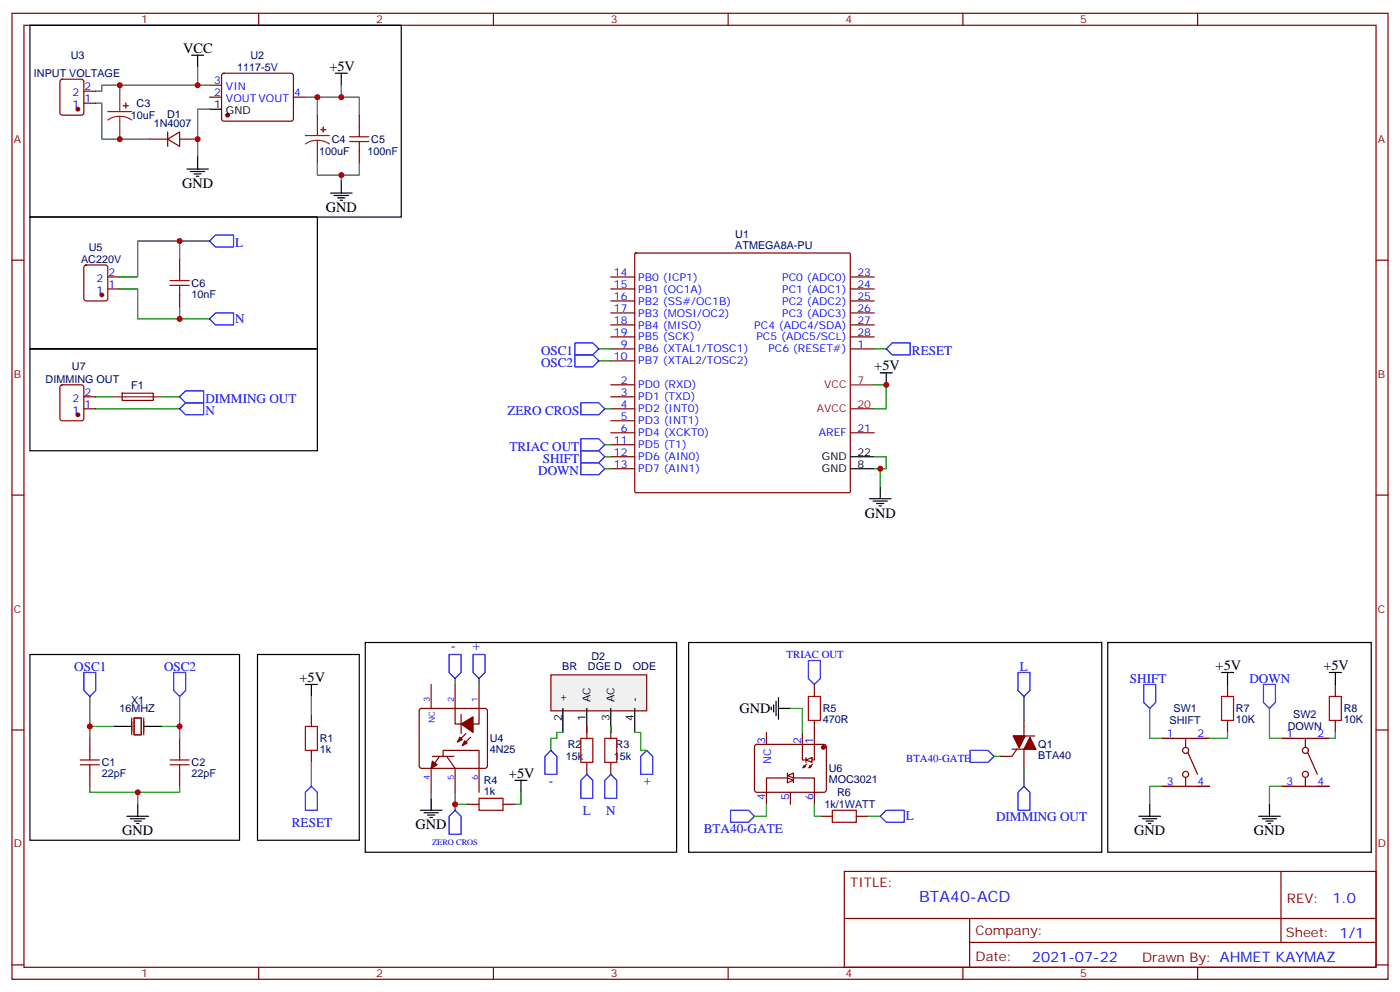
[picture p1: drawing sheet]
<svg xmlns="http://www.w3.org/2000/svg" width="412mm" height="292mm" viewBox="0 0 412 292" stroke-linecap="round" stroke-linejoin="round" font-family="sans-serif">
<g fill="none" stroke="#870000" stroke-width=".35">
<path d="M3.5 3.9h405.4v284.4h-405.4zM7.1 7.4h398.2v277.3h-398.2zM76.2 3.9v3.5M145.3 3.9v3.5M214.5 3.9v3.5M283.6 3.9v3.5M352.8 3.9v3.5M17.9 23.5l.4-.2h5.7l.6 .4 .1 9.5-.5 .6-5.9 .1-.6-.5-.1-9.4zM24.7 30.4h3.5M24.7 26.8h3.5M49.4 38.8v4.3M61.7 28.6h3.6"/>
<path d="M61.7 25.1h3.6M65.5 21.8l.5-.2h20l.4 .7v12.9l-.7 .5-20-.1-.4-.6v-12.7zM86.4 28.6h3.6M105.8 33.9v3.5M44.1 41h5.3M49.4 41l3.5-2.2v4.3zM52.9 41h5.3M105.8 44.5v3.5M3.5 76.6h3.6M187 74.6l.3-.1h62.8l.3 .1 .1 70.1-.2 .3h-63l-.3-.2zM405.3 76.6h3.6M179.9 81.5h7.1"/>
<path d="M179.9 85.1h7.1M179.9 88.6h7.1M179.9 92.1h7.1M179.9 95.6h7.1M179.9 99.2h7.1M250.5 81.5h7M250.5 85.1h7M250.5 88.6h7M250.5 92.1h7M250.5 95.6h7M250.5 99.2h7M179.9 102.7h7.1"/>
<path d="M179.9 113.3h7.1M179.9 116.8h7.1M179.9 106.2h7.1M250.5 102.7h7M179.9 120.3h7.1M179.9 123.9h7.1M179.9 127.4h7.1M179.9 130.9h7.1M179.9 134.4h7.1M179.9 138h7.1M250.5 127.4h7M3.5 145.7h3.6"/>
<path d="M405.3 145.7h3.6M3.5 214.9h3.6M26.5 217.3v3.6M52.9 217.3v3.6M91.7 210.3v3.5M123.7 208.7l.5-.2h18.7l.5 .2 .2 .5v16.3l-.3 .5-.4 .2h-18.7l-.5-.3-.2-.4v-16.3zM127 201.5v7M134.1 201.5v11.6h7v-11.6M135.8 210.3v5.6M137.2 215.9l-2.4 2.5M138.6 217l-2.4 2.5M405.3 214.9h3.6"/>
<path d="M26.5 227.9v3.6M52.9 227.9v3.6M91.7 220.9v3.5M127.4 222.6h6.3M129.5 222.6l-2.5 3.6v7M130.5 222.6v-1.7h10.6v12.3M131.6 222.6l2.5 3.6v7M248.7 256.5h156.6v28.2h-156.6zM377.3 256.5v20.9M248.7 270.4h156.5M285.6 277.4h119.6M285.6 270.4v14.1"/>
<path d="M3.5 284h3.6M76.2 284.7v3.6M145.3 284.7v3.6M214.5 284.7v3.6M283.6 284.7v3.6M352.8 284.7v3.6M405.3 284h3.6"/>
</g>
<path d="M250.5 113.3h7M250.5 120.3h7" fill="none" stroke="#f00" stroke-width=".35"/>
<g fill="none" stroke="#000" stroke-width=".35">
<path d="M56.4 16.3h3.6M58.2 16.3v3.5M61.7 32.1h3.6M98.8 21.6h3.5M100.5 21.6v3.5M55 49.8h6.4M56.1 50.5h4.2M57.1 51.2h2.2M57.9 51.9h.7M58.2 46.2v3.6M97.4 56.8h6.3M98.4 57.5h4.3"/>
<path d="M99.5 58.2h2.1M100.2 58.9h.7M100.5 53.3v3.5M259.3 109.7h3.5M261.1 109.7v3.6M250.5 138h7M250.5 134.4h7M256.1 146.8h6.4M257.2 147.5h4.2M258.2 148.2h2.1M258.9 148.9h.7M259.3 143.3v3.5"/>
<path d="M8.8 192.7h61.8v54.6h-61.8zM75.8 192.7h30v54.6h-30zM33.5 213.8h5.3M42.3 213.8h5.3M90 201.5h3.5M91.7 201.5v3.5M40.6 236.7v3.6M37.4 240.3h6.3M38.5 241h4.2M39.5 241.7h2.1M40.2 242.4h.7"/>
</g>
<path d="M38.8 211.3v5M39.5 211.3h2.1v5h-2.1zM42.3 211.3v5" fill="none" stroke="#871200" stroke-width=".35"/>
<g fill="none" stroke="#a10000" stroke-width=".35">
<path d="M105.8 37.4v2.9M103 40.3h5.7M103 41.7h5.7M105.8 41.7v2.8M90 213.8h3.5v7.1h-3.5zM23.6 225.1h5.7M23.6 223.7h5.7M26.5 220.9v2.8M26.5 225.1v2.8M50.1 225.1h5.6M50.1 223.7h5.6M52.9 220.9v2.8"/>
<path d="M52.9 225.1v2.8"/>
</g>
<g fill="none" stroke="#008700" stroke-width=".35">
<path d="M58.2 19.8v5.3M28.2 30.4h1.8v10.6h14.1M35.3 25.1v1.7M61.7 32.1h-3.5v14.1M61.7 25.1h-31.7v1.7h-1.8M90 28.6h15.8v5.3M93.5 28.6v5.3M100.5 25.1v3.5M93.5 48v3.5h7v1.8M105.8 48v3.5h-5.3M176.4 102.7h3.5M176.4 106.2h3.5"/>
<path d="M257.5 113.3h3.6v7h-3.6M257.5 102.7h3.6M257.5 134.4h3.6v3.6h-3.6M259.3 138v5.3M26.5 205v8.8M33.5 213.8h-7v3.5M47.6 213.8h5.3v3.5M52.9 205v8.8M91.7 205v5.3M26.5 231.5v1.7h26.4v-1.7M40.6 233.2v3.5M91.7 224.4v7.1"/>
</g>
<path d="M169.3 100.9h5.3l1.8 1.8-1.8 1.8h-5.3zM169.3 104.5h5.3l1.8 1.7-1.8 1.8h-5.3zM262.8 100.9h5.3v3.6h-5.3l-1.7-1.8zM24.7 197.9h3.5v5.3l-1.7 1.8-1.8-1.8zM51.2 197.9h3.5v5.3l-1.8 1.8-1.7-1.8zM91.7 231.5l1.8 1.7v5.3h-3.5v-5.3z" fill="none" stroke="#00f" stroke-width=".35"/>
<g fill="#870000" stroke="#870000" stroke-width=".35">
<path d="M127.4 224l1.4 1.1-1.8 1.1z"/>
<path d="M135.5 217l.7 .7-1.4 .7z"/>
<path d="M136.9 218.1l.7 .7-1.4 .7z"/>
<path d="M135.8 213.1l3.5-2.1v4.6z"/>
<circle cx="67" cy="33.9" r=".53"/>
<circle cx="22.9" cy="32.1" r=".53"/>
</g>
<path d="M31.7 32.8h7.1M35.3 34.3l-1.9 .2-1.7 .8M35.3 34.3l1.8 .2 1.7 .8M35.3 26.8v6M35.3 34.3v6.7M90 39.9h7M93.5 33.9v6M93.5 41.3l-1.9 .2-1.6 .9M93.5 41.3l1.8 .2 1.7 .9M93.5 41.3v6.7" fill="none" stroke="#8c2424" stroke-width=".35"/>
<g fill="#8c2424" stroke="#8c2424" stroke-width=".35">
<path d="M36.3 31.1h1.4z"/>
<path d="M37 30.4v1.4z"/>
<path d="M94.5 38.1l1.5 .1z"/>
<path d="M95.2 37.4v1.4z"/>
</g>
<path d="M162.3 198.6h28.2v10.6h-28.2z" fill="#f0f0f0" stroke="#870000" stroke-width=".35"/>
<g fill="none" stroke="#000" stroke-width=".35">
<path d="M8.8 7.4h109.4v56.5h-109.4zM8.8 63.9h84.7v38.8h-84.7zM8.8 102.7h84.7v30h-84.7zM107.6 189.1h91.7v61.8h-91.7zM202.8 189.1h121.8v61.8h-121.8zM326.3 189.1h77.6v61.8h-77.6zM359.8 197.9h3.6M361.6 197.9v3.6M391.6 197.9h3.5M393.3 197.9v3.6M165.8 208.5v7.1M172.9 208.5v7.1"/>
<path d="M179.9 208.5v7.1M187 208.5v7.1M227.2 208.2v.7M227.9 207.5v2.1M228.6 206.4v4.2M229.3 208.5h3.5M229.3 205.4v6.3M123.8 238.5h6.4M124.9 239.2h4.2M125.9 239.9h2.2M127 235v3.5M151.7 229.7h3.5"/>
<path d="M153.5 229.7v3.5M338.7 236.7v3.6M373.9 236.7v3.6M126.6 240.6h.8M335.5 240.3h6.3M336.5 241h4.3M337.6 241.7h2.1M338.3 242.4h.7M370.8 240.3h6.3M371.8 241h4.3M372.9 241.7h2.1M373.6 242.4h.7"/>
</g>
<g fill="none" stroke="#00f" stroke-width=".35">
<path d="M63.5 69.2h5.3v3.5h-5.3l-1.8-1.8zM61.7 93.9l1.8-1.8h5.3v3.5h-5.3zM54.7 115h5.3v3.6h-5.3l-1.8-1.8zM54.7 118.6h5.3v3.5h-5.3l-1.8-1.8zM171.1 118.6h5.3l1.8 1.7-1.8 1.8h-5.3zM171.1 129.2h5.3l1.8 1.7-1.8 1.8h-5.3zM171.1 132.7h5.3l1.8 1.7-1.8 1.8h-5.3zM171.1 136.2h5.3l1.8 1.8-1.8 1.7h-5.3zM132.3 192.7h3.5v5.2l-1.7 1.8-1.8-1.8zM139.3 192.7h3.6v5.2l-1.8 1.8-1.8-1.8zM238.1 194.4h3.6v5.3l-1.8 1.8-1.8-1.8zM299.9 197.9h3.5v5.3l-1.8 1.8-1.7-1.8z"/>
<path d="M336.9 201.5h3.5v5.3l-1.7 1.7-1.8-1.7zM372.2 201.5h3.5v5.3l-1.8 1.7-1.7-1.7zM134.1 238.5l1.7 1.8v5.3h-3.5v-5.3zM160.5 222.6l1.8-1.7 1.7 1.7v5.3h-3.5zM172.9 227.9l1.7 1.8v5.3h-3.5v-5.3zM179.9 227.9l1.8 1.8v5.3h-3.5v-5.3zM188.7 222.6l1.8-1.7 1.8 1.7v5.3h-3.6zM215.2 238.5h5.3l1.7 1.8-1.7 1.7h-5.3zM285.8 220.9h5.2l1.8 1.7-1.8 1.8h-5.2zM301.6 231.5l1.8 1.7v5.3h-3.5v-5.3zM259.3 240.3l1.8-1.8h5.2v3.5h-5.2z"/>
</g>
<g fill="none" stroke="#008700" stroke-width=".35">
<path d="M52.9 70.9h-12.3v10.6h-5.3M61.7 70.9h-8.8v5.3M35.3 85.1h5.3v8.8h12.3M52.9 90.3v3.6h8.8M28.2 116.8h5.3M47.6 116.8h5.3M28.2 120.3h24.7M178.2 120.3h1.7M178.2 130.9h1.7M178.2 134.4h1.7M178.2 138h1.7M134.1 199.7v1.8"/>
<path d="M141.1 199.7v1.8M165.8 215.6h-1.8v1.7h-1.7v3.6M179.9 213.8v1.8M187 215.6h1.7v5.3h1.8M232.8 208.5h3.6v7.1M301.6 205v7.1M338.7 208.5v8.8h3.5M361.6 215.6v1.7h-5.3M373.9 208.5v8.8h3.6M393.3 215.6v1.7h-1.7M127 233.2v1.8M134.1 233.2v3.5h3.5"/>
<path d="M134.1 236.7v1.8M153.5 233.2v3.5h-1.8M225.8 236.7v3.6h-3.6M239.9 236.7v3.6h1.8M292.8 222.6h1.8M301.6 226.2v5.3M342.2 231.5h-3.5v5.2M377.5 231.5h-3.6v5.2M255.8 240.3h3.5"/>
</g>
<g fill="none" stroke="#870000" stroke-width=".35">
<path d="M24.9 78.2l.5-.2h5.6l.7 .4v9.5l-.4 .6-5.9 .1-.7-.5v-9.4zM52.9 76.2v3.6M31.7 85.1h3.6M31.7 81.5h3.6M52.9 86.8v3.5M17.9 113.5l.4-.2h5.7l.6 .4 .1 9.5-.5 .6-5.9 .1-.6-.5-.1-9.4zM24.7 116.8h3.5M36 115.8l9.1-.1 .1 2.1-9.2 .1zM24.7 120.3h3.5M172.9 213.8v3.5M179.9 213.8v3.5M222.5 219.3l.5-.2 20 .1 .4 .6v13l-.7 .4h-20l-.5-.7v-12.7z"/>
<path d="M225.8 215.6v3.5M236.4 215.6v8.1h1M239.9 212.1v11.6h-.7M239.9 201.5v3.5M298.4 216.6h6.4M301.6 212.1v4.5M342.2 217.3h14.1M349.2 217.3v2.5M361.6 201.5v3.5M361.6 212.1v3.5M377.5 217.3h14.1M384.5 217.3v2.5"/>
<path d="M393.3 201.5v3.5M393.3 212.1v3.5M137.6 236.7h3.5M148.2 236.7h3.5M172.9 224.4v3.5M179.9 224.4v3.5M231.8 229h-6v7.7M232 228.3l1.7-.7v1.4zM232 229l1.7 .7-1.7 .7zM232 227.6v1.4M232.8 233.2v3.5M233.7 229v1.4"/>
<path d="M233.9 229h6v7.7M236.9 225.3l-.4 .7M237.4 223.7l1.8-.7v1.4zM237.4 223v1.4M237.6 224.9l-1.1 1.1 .7-.4M238.7 225.3l-.4 .7M239.4 224.9l-1.1 1.1 .7-.4M298.1 220.5h7.1M299.5 220.5l-1.4 2.1h-3.5M301.6 220.5v5.7M342.2 231.5h14.1M349.2 229v2.5"/>
<path d="M350 221.6l2.8 6.3M377.5 231.5h14.1M384.5 229v2.5M385.2 221.6l2.9 6.3M241.7 240.3h3.5M252.2 240.3h3.6"/>
<circle cx="349.3" cy="227.9" r=".88"/>
<circle cx="349.3" cy="220.9" r=".88"/>
<circle cx="384.5" cy="220.9" r=".88"/>
<circle cx="384.5" cy="227.9" r=".88"/>
</g>
<g fill="#870000" stroke="#870000" stroke-width=".35">
<path d="M303.4 217l1.8 3.5h-3.6z"/>
<path d="M298.4 216.6h3.6l-1.8 3.6z"/>
<circle cx="30" cy="86.8" r=".53"/>
<circle cx="242.5" cy="220" r=".53"/>
<circle cx="22.9" cy="122.1" r=".53"/>
</g>
<path d="M52.9 79.8v2.8M50.1 82.6h5.6M50.1 84h5.6M52.9 84v2.8M171.1 217.3h3.5v7.1h-3.5zM178.2 217.3h3.5v7.1h-3.5zM238.1 205h3.6v7.1h-3.6zM359.8 205h3.6v7.1h-3.6zM391.6 205h3.5v7.1h-3.5zM141.1 235h7.1v3.5h-7.1zM245.2 238.5h7v3.5h-7z" fill="none" stroke="#a10000" stroke-width=".35"/>
<path d="M33.5 116.8h14.1" fill="none" stroke="#8c2424" stroke-width=".35"/>
<g fill="#c00">
<circle cx="52.9" cy="213.8" r=".88"/>
<circle cx="26.5" cy="213.8" r=".88"/>
<circle cx="35.3" cy="41" r=".88"/>
<circle cx="35.3" cy="25.1" r=".88"/>
<circle cx="58.2" cy="41" r=".88"/>
<circle cx="58.2" cy="25.1" r=".88"/>
<circle cx="93.5" cy="28.6" r=".88"/>
<circle cx="100.5" cy="51.5" r=".88"/>
<circle cx="100.5" cy="28.6" r=".88"/>
<circle cx="261.1" cy="113.3" r=".88"/>
<circle cx="259.3" cy="138" r=".88"/>
<circle cx="40.6" cy="233.2" r=".88"/>
<circle cx="52.9" cy="70.9" r=".88"/>
<circle cx="52.9" cy="93.9" r=".88"/>
<circle cx="134.1" cy="236.7" r=".88"/>
</g>
<text font-size="4.6" fill="#00f" x="270.8" y="265.5">BTA40-ACD</text>
<g font-size="4.2">
<text x="54" y="15.6">VCC</text>
<text x="97" y="20.8">+5V</text>
<text x="53.6" y="55.4">GND</text>
<text x="96" y="62.5">GND</text>
<text x="257.5" y="109">+5V</text>
<text x="254.7" y="152.4">GND</text>
<text x="358.1" y="197.2">+5V</text>
<text x="389.8" y="197.2">+5V</text>
<text x="88.2" y="200.8">+5V</text>
<text x="217.8" y="210">GND</text>
<text x="149.9" y="229">+5V</text>
<text x="36" y="245.9">GND</text>
<text x="122.4" y="244.2">GND</text>
<text x="334.1" y="245.9">GND</text>
<text x="369.4" y="245.9">GND</text>
</g>
<g font-size="4.2" fill="#00f">
<text x="392.5" y="265.8">1.0</text>
<text x="304" y="283.1">2021-07-22</text>
</g>
<g font-size="3.9" fill="#00f">
<text x="69.3" y="72.7">L</text>
<text x="69.3" y="94.9">N</text>
<text x="159.4" y="104.5">OSC1</text>
<text x="159.4" y="108">OSC2</text>
<text x="268.6" y="104.5">RESET</text>
<text x="60.5" y="118.6">DIMMING OUT</text>
<text x="60.5" y="122.1">N</text>
<text x="149.5" y="122.1">ZERO CROS</text>
<text x="150.1" y="132.7">TRIAC OUT</text>
<text x="159.9" y="136.2">SHIFT</text>
<text x="158.5" y="139.7">DOWN</text>
<text x="132.9" y="191.3">-</text>
<text x="139.3" y="189.4" transform="rotate(90 139.3 189.4)">+</text>
<text x="21.9" y="197.4">OSC1</text>
<text x="48.3" y="197.4">OSC2</text>
<text x="300.4" y="197.5">L</text>
<text x="332.8" y="201">SHIFT</text>
<text x="368" y="201">DOWN</text>
<text x="161.7" y="231">-</text>
<text x="191.8" y="231" transform="rotate(-90 191.8 231)">+</text>
<text x="171.7" y="239.8">L</text>
<text x="178.6" y="239.8">N</text>
<text x="86" y="243.3">RESET</text>
<text x="207.3" y="245.1">BTA40-GATE</text>
<text x="266.9" y="241.3">L</text>
<text x="293.4" y="241.5">DIMMING OUT</text>
</g>
<g font-size="3.9" fill="#800">
<text x="250.5" y="261.1">TITLE:</text>
<text x="379.1" y="265.8">REV:</text>
<text x="287.4" y="275.3">Company:</text>
<text x="378.7" y="275.9">Sheet: 1/1</text>
<text x="287.4" y="283">Date:</text>
<text x="336.4" y="283.1">Drawn By: AHMET KAYMAZ</text>
</g>
<g font-size="3.2" fill="#800">
<text x="41.6" y="6.9">1</text>
<text x="110.8" y="6.9">2</text>
<text x="179.9" y="6.9">3</text>
<text x="249.1" y="6.9">4</text>
<text x="318.2" y="6.9">5</text>
<text x="4.1" y="42">A</text>
<text x="405.9" y="42">A</text>
<text x="4.1" y="111.2">B</text>
<text x="405.9" y="111.2">B</text>
<text x="4.1" y="180.3">C</text>
<text x="405.9" y="180.3">C</text>
<text x="4.1" y="249.4">D</text>
<text x="405.9" y="249.4">D</text>
<text x="41.6" y="287.7">1</text>
<text x="110.8" y="287.7">2</text>
<text x="179.9" y="287.7">3</text>
<text x="249.1" y="287.7">4</text>
<text x="318.2" y="287.7">5</text>
</g>
<g font-size="3.2" fill="#000080">
<text x="20.8" y="17.4">U3</text>
<text x="73.7" y="17.4">U2</text>
<text x="10" y="22.8">INPUT VOLTAGE</text>
<text x="69.9" y="20.9">1117-5V</text>
<text x="38.6" y="35">10uF</text>
<text x="40.2" y="31.5">C3</text>
<text x="49.2" y="34.6">D1</text>
<text x="45.3" y="37.4">1N4007</text>
<text x="94" y="45.8">100uF</text>
<text x="97.7" y="42.1">C4</text>
<text x="108.2" y="45.6">100nF</text>
<text x="109.4" y="42.1">C5</text>
<text x="216.6" y="70.2">U1</text>
<text x="23.9" y="77.4">AC220V</text>
<text x="26.1" y="73.8">U5</text>
<text x="216.6" y="73.4">ATMEGA8A-PU</text>
<text x="56.4" y="87.6">10nF</text>
<text x="56.4" y="84.4">C6</text>
<text x="13.5" y="112.7">DIMMING OUT</text>
<text x="21.2" y="109">U7</text>
<text x="38.7" y="114.4">F1</text>
<text x="165.6" y="197.3">BR</text>
<text x="173.2" y="197.3">DGE D</text>
<text x="174.2" y="194.4">D2</text>
<text x="186.4" y="197.3">ODE</text>
<text x="35.2" y="209.7">16MHZ</text>
<text x="38.6" y="207.1">X1</text>
<text x="242.4" y="209.7">R5</text>
<text x="345.7" y="209.7">SW1</text>
<text x="364.1" y="209.7">R7</text>
<text x="395.8" y="209.7">R8</text>
<text x="242.4" y="212.8">470R</text>
<text x="344.5" y="213.2">SHIFT</text>
<text x="364.1" y="212.8">10K</text>
<text x="379.3" y="215">DOWN</text>
<text x="381" y="211.4">SW2</text>
<text x="395.8" y="212.8">10K</text>
<text x="94.2" y="221.6">1k</text>
<text x="94.2" y="218.5">R1</text>
<text x="144.3" y="221.6">4N25</text>
<text x="144.3" y="218.5">U4</text>
<text x="167.2" y="220.2">R2</text>
<text x="181.3" y="220.2">R3</text>
<text x="305.9" y="220.2">Q1</text>
<text x="30" y="225.5">C1</text>
<text x="56.4" y="225.5">C2</text>
<text x="166.7" y="223.8">15k</text>
<text x="180.8" y="223.8">15k</text>
<text x="244.1" y="227.3">U6</text>
<text x="305.9" y="223.4">BTA40</text>
<text x="30" y="228.8">22pF</text>
<text x="56.4" y="228.8">22pF</text>
<text x="142.5" y="233.9">1k</text>
<text x="142.5" y="230.7">R4</text>
<text x="244.1" y="230.5">MOC3021</text>
<text x="242.9" y="237.9">1k/1WATT</text>
<text x="246.6" y="234.4">R6</text>
</g>
<g font-size="3.2" fill="#00f">
<text x="21.4" y="28.3">2</text>
<text x="24.9" y="26.5">2</text>
<text x="63.1" y="28.3">2</text>
<text x="63.1" y="24.7">3</text>
<text x="66.6" y="26.5">VIN</text>
<text x="86.6" y="28.3">4</text>
<text x="21.4" y="31.8">1</text>
<text x="24.9" y="30">1</text>
<text x="66.6" y="30">VOUT VOUT</text>
<text x="28.4" y="82.9">2</text>
<text x="31.9" y="81.2">2</text>
<text x="180.8" y="81.2">14</text>
<text x="188" y="82.6">PB0 (ICP1)</text>
<text x="230.4" y="82.6">PC0 (ADC0)</text>
<text x="252.6" y="81.2">23</text>
<text x="28.4" y="86.5">1</text>
<text x="31.9" y="84.7">1</text>
<text x="180.8" y="84.7">15</text>
<text x="180.8" y="88.2">16</text>
<text x="188" y="86.1">PB1 (OC1A)</text>
<text x="188" y="89.6">PB2 (SS#/OC1B)</text>
<text x="230.4" y="86.1">PC1 (ADC1)</text>
<text x="230.4" y="89.6">PC2 (ADC2)</text>
<text x="252.6" y="84.7">24</text>
<text x="252.6" y="88.2">25</text>
<text x="180.8" y="91.8">17</text>
<text x="180.8" y="95.3">18</text>
<text x="188" y="93.2">PB3 (MOSI/OC2)</text>
<text x="230.4" y="93.2">PC3 (ADC3)</text>
<text x="252.6" y="91.8">26</text>
<text x="252.6" y="95.3">27</text>
<text x="180.8" y="98.8">19</text>
<text x="188" y="96.7">PB4 (MISO)</text>
<text x="188" y="100.2">PB5 (SCK)</text>
<text x="222.2" y="96.7">PC4 (ADC4/SDA)</text>
<text x="222.8" y="100.2">PC5 (ADC5/SCL)</text>
<text x="252.6" y="98.8">28</text>
<text x="180.8" y="105.9">10</text>
<text x="182.8" y="102.3">9</text>
<text x="188" y="103.8">PB6 (XTAL1/TOSC1)</text>
<text x="188" y="107.3">PB7 (XTAL2/TOSC2)</text>
<text x="226.3" y="103.8">PC6 (RESET#)</text>
<text x="252.6" y="102.3">1</text>
<text x="182.8" y="112.9">2</text>
<text x="21.4" y="118.2">2</text>
<text x="24.9" y="120">1</text>
<text x="24.9" y="116.5">2</text>
<text x="182.8" y="116.5">3</text>
<text x="182.8" y="120">4</text>
<text x="188" y="114.3">PD0 (RXD)</text>
<text x="188" y="117.9">PD1 (TXD)</text>
<text x="21.4" y="121.7">1</text>
<text x="182.8" y="123.5">5</text>
<text x="188" y="121.4">PD2 (INT0)</text>
<text x="188" y="124.9">PD3 (INT1)</text>
<text x="180.8" y="130.6">11</text>
<text x="182.8" y="127">6</text>
<text x="188" y="128.4">PD4 (XCKT0)</text>
<text x="188" y="132">PD5 (T1)</text>
<text x="241.2" y="128.4">AREF</text>
<text x="252.6" y="127">21</text>
<text x="180.8" y="134.1">12</text>
<text x="180.8" y="137.6">13</text>
<text x="188" y="135.5">PD6 (AIN0)</text>
<text x="188" y="139">PD7 (AIN1)</text>
<text x="231.7" y="193.6">TRIAC OUT</text>
<text x="225.4" y="218.9" transform="rotate(-90 225.4 218.9)">3</text>
<text x="236" y="218.9" transform="rotate(-90 236 218.9)">2</text>
<text x="239.5" y="218.9" transform="rotate(-90 239.5 218.9)">1</text>
<text x="343.7" y="217">1</text>
<text x="352.8" y="217">2</text>
<text x="379" y="217">1</text>
<text x="388.1" y="217">2</text>
<text x="227.2" y="225" transform="rotate(-90 227.2 225)">NC</text>
<text x="266.9" y="224.4">BTA40-GATE</text>
<text x="343.7" y="231.1">3</text>
<text x="352.8" y="231.1">4</text>
<text x="379" y="231.1">3</text>
<text x="388.1" y="231.1">4</text>
<text x="225.4" y="235.4" transform="rotate(-90 225.4 235.4)">4</text>
<text x="232.5" y="235.4" transform="rotate(-90 232.5 235.4)">5</text>
<text x="239.5" y="235.4" transform="rotate(-90 239.5 235.4)">6</text>
</g>
<g font-size="3.2">
<text x="63.1" y="31.8">1</text>
<text x="66.6" y="33.5">GND</text>
<text x="242.1" y="135.5">GND</text>
<text x="252.6" y="137.6">8</text>
<text x="252.6" y="134.1">22</text>
<text x="242.1" y="139">GND</text>
<text x="166.9" y="206.8" transform="rotate(-90 166.9 206.8)">+</text>
<text x="173.9" y="206.8" transform="rotate(-90 173.9 206.8)">AC</text>
<text x="181" y="206.8" transform="rotate(-90 181 206.8)">AC</text>
<text x="188" y="206.8" transform="rotate(-90 188 206.8)">-</text>
<text x="165.5" y="212.3" transform="rotate(-90 165.5 212.3)">2</text>
<text x="172.5" y="212.3" transform="rotate(-90 172.5 212.3)">1</text>
<text x="179.6" y="212.3" transform="rotate(-90 179.6 212.3)">3</text>
<text x="186.6" y="212.3" transform="rotate(-90 186.6 212.3)">4</text>
</g>
<g font-size="3.2" fill="#f00">
<text x="252.6" y="112.9">7</text>
<text x="242.8" y="114.3">VCC</text>
<text x="252.6" y="120">20</text>
<text x="240.6" y="121.4">AVCC</text>
</g>
<g font-size="2.5" fill="#00f">
<text x="126.6" y="206.8" transform="rotate(-90 126.6 206.8)">3</text>
<text x="133.7" y="206.8" transform="rotate(-90 133.7 206.8)">2</text>
<text x="140.8" y="206.8" transform="rotate(-90 140.8 206.8)">1</text>
<text x="128.1" y="212.8" transform="rotate(-90 128.1 212.8)">NC</text>
<text x="126.6" y="229.5" transform="rotate(-90 126.6 229.5)">4</text>
<text x="133.7" y="229.5" transform="rotate(-90 133.7 229.5)">5</text>
<text x="140.8" y="229.5" transform="rotate(-90 140.8 229.5)">6</text>
<text x="127.3" y="248.6">ZERO CROS</text>
</g>
</svg>
